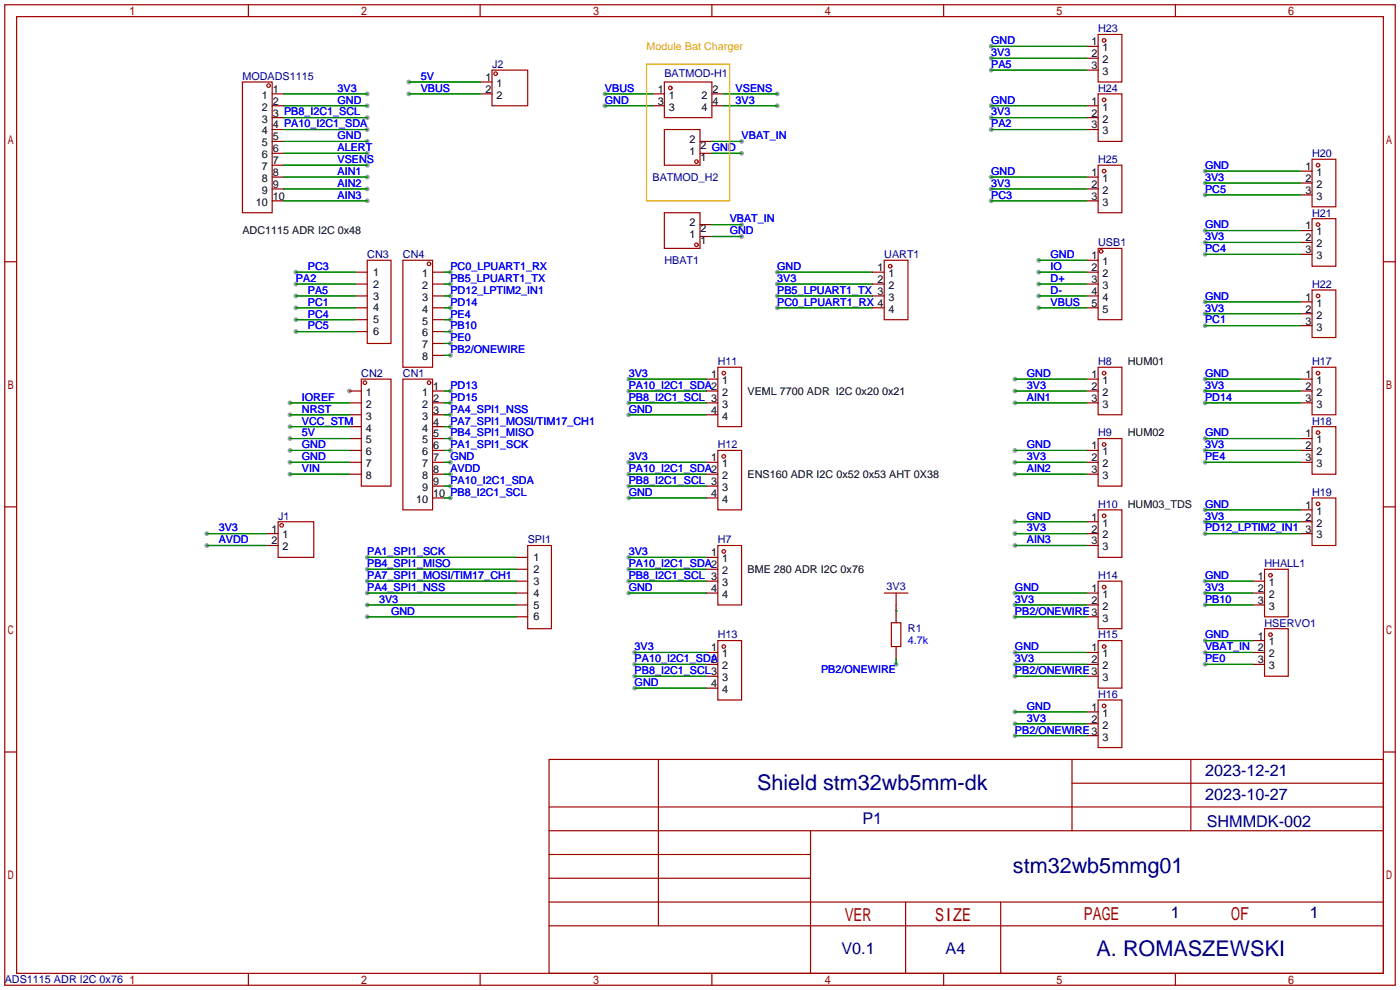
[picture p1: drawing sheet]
<svg xmlns="http://www.w3.org/2000/svg" width="299mm" height="212mm" viewBox="0 0 299 212" stroke-linecap="round" stroke-linejoin="round" font-family="sans-serif">
<g fill="#999">
<circle cx="74.7" cy="83.6" r=".51"/>
<circle cx="96.3" cy="83.6" r=".51"/>
<circle cx="96.3" cy="86.1" r=".51"/>
<circle cx="96.3" cy="88.6" r=".51"/>
<circle cx="96.3" cy="91.2" r=".51"/>
<circle cx="96.3" cy="93.7" r=".51"/>
<circle cx="96.3" cy="96.3" r=".51"/>
<circle cx="96.3" cy="98.8" r=".51"/>
<circle cx="96.3" cy="101.3" r=".51"/>
<circle cx="96.3" cy="103.9" r=".51"/>
<circle cx="96.3" cy="106.4" r=".51"/>
<circle cx="96.3" cy="58.2" r=".51"/>
<circle cx="96.3" cy="60.7" r=".51"/>
<circle cx="96.3" cy="63.2" r=".51"/>
<circle cx="96.3" cy="65.8" r=".51"/>
<circle cx="96.3" cy="68.3" r=".51"/>
<circle cx="96.3" cy="70.9" r=".51"/>
<circle cx="96.3" cy="73.4" r=".51"/>
<circle cx="96.3" cy="75.9" r=".51"/>
<circle cx="63.2" cy="58.2" r=".51"/>
<circle cx="63.2" cy="60.7" r=".51"/>
<circle cx="63.2" cy="63.2" r=".51"/>
<circle cx="63.2" cy="65.8" r=".51"/>
<circle cx="63.2" cy="68.3" r=".51"/>
<circle cx="63.2" cy="70.9" r=".51"/>
<circle cx="62" cy="86.1" r=".51"/>
<circle cx="62" cy="88.6" r=".51"/>
<circle cx="62" cy="91.2" r=".51"/>
<circle cx="62" cy="93.7" r=".51"/>
<circle cx="62" cy="96.3" r=".51"/>
<circle cx="62" cy="98.8" r=".51"/>
<circle cx="62" cy="101.3" r=".51"/>
<circle cx="166.1" cy="22.6" r=".51"/>
<circle cx="129.3" cy="20.1" r=".51"/>
<circle cx="166.1" cy="20.1" r=".51"/>
<circle cx="158.5" cy="30.2" r=".51"/>
<circle cx="129.3" cy="22.6" r=".51"/>
<circle cx="158.5" cy="32.8" r=".51"/>
<circle cx="134.4" cy="81" r=".51"/>
<circle cx="134.4" cy="83.6" r=".51"/>
<circle cx="134.4" cy="86.1" r=".51"/>
<circle cx="134.4" cy="88.6" r=".51"/>
<circle cx="134.4" cy="98.8" r=".51"/>
<circle cx="134.4" cy="101.3" r=".51"/>
<circle cx="134.4" cy="103.9" r=".51"/>
<circle cx="134.4" cy="106.4" r=".51"/>
<circle cx="216.9" cy="81" r=".51"/>
<circle cx="216.9" cy="83.6" r=".51"/>
<circle cx="216.9" cy="86.1" r=".51"/>
<circle cx="216.9" cy="96.3" r=".51"/>
<circle cx="216.9" cy="98.8" r=".51"/>
<circle cx="216.9" cy="101.3" r=".51"/>
<circle cx="216.9" cy="114" r=".51"/>
<circle cx="216.9" cy="116.6" r=".51"/>
<circle cx="134.4" cy="119.1" r=".51"/>
<circle cx="134.4" cy="121.7" r=".51"/>
<circle cx="134.4" cy="124.2" r=".51"/>
<circle cx="134.4" cy="126.7" r=".51"/>
<circle cx="135.6" cy="139.4" r=".51"/>
<circle cx="135.6" cy="142" r=".51"/>
<circle cx="135.6" cy="144.5" r=".51"/>
<circle cx="135.6" cy="147.1" r=".51"/>
<circle cx="78.5" cy="20.1" r=".51"/>
<circle cx="78.5" cy="22.6" r=".51"/>
<circle cx="78.5" cy="27.7" r=".51"/>
<circle cx="78.5" cy="25.1" r=".51"/>
<circle cx="78.5" cy="30.2" r=".51"/>
<circle cx="78.5" cy="35.3" r=".51"/>
<circle cx="78.5" cy="37.8" r=".51"/>
<circle cx="78.5" cy="40.4" r=".51"/>
<circle cx="78.5" cy="42.9" r=".51"/>
<circle cx="78.5" cy="32.8" r=".51"/>
<circle cx="222" cy="55.6" r=".51"/>
<circle cx="222" cy="65.8" r=".51"/>
<circle cx="222" cy="63.2" r=".51"/>
<circle cx="222" cy="60.7" r=".51"/>
<circle cx="222" cy="58.2" r=".51"/>
<circle cx="216.9" cy="126.7" r=".51"/>
<circle cx="216.9" cy="129.3" r=".51"/>
<circle cx="216.9" cy="131.8" r=".51"/>
<circle cx="216.9" cy="139.4" r=".51"/>
<circle cx="216.9" cy="142" r=".51"/>
<circle cx="216.9" cy="144.5" r=".51"/>
<circle cx="216.9" cy="152.1" r=".51"/>
<circle cx="216.9" cy="154.7" r=".51"/>
<circle cx="216.9" cy="157.2" r=".51"/>
<circle cx="191.5" cy="142" r=".51"/>
<circle cx="257.6" cy="81" r=".51"/>
<circle cx="257.6" cy="83.6" r=".51"/>
<circle cx="257.6" cy="86.1" r=".51"/>
<circle cx="257.6" cy="93.7" r=".51"/>
<circle cx="257.6" cy="96.3" r=".51"/>
<circle cx="257.6" cy="98.8" r=".51"/>
<circle cx="257.6" cy="109" r=".51"/>
<circle cx="257.6" cy="111.5" r=".51"/>
<circle cx="257.6" cy="114" r=".51"/>
<circle cx="158.5" cy="48" r=".51"/>
<circle cx="158.5" cy="50.5" r=".51"/>
<circle cx="44.2" cy="116.6" r=".51"/>
<circle cx="44.2" cy="114" r=".51"/>
<circle cx="257.6" cy="124.2" r=".51"/>
<circle cx="257.6" cy="126.7" r=".51"/>
<circle cx="257.6" cy="129.3" r=".51"/>
<circle cx="257.6" cy="136.9" r=".51"/>
<circle cx="257.6" cy="139.4" r=".51"/>
<circle cx="257.6" cy="142" r=".51"/>
<circle cx="166.1" cy="65.8" r=".51"/>
<circle cx="166.1" cy="63.2" r=".51"/>
<circle cx="166.1" cy="58.2" r=".51"/>
<circle cx="166.1" cy="60.7" r=".51"/>
<circle cx="78.5" cy="119.1" r=".51"/>
<circle cx="78.5" cy="121.7" r=".51"/>
<circle cx="78.5" cy="124.2" r=".51"/>
<circle cx="78.5" cy="126.7" r=".51"/>
<circle cx="78.5" cy="131.8" r=".51"/>
<circle cx="78.5" cy="129.3" r=".51"/>
<circle cx="216.9" cy="111.5" r=".51"/>
<circle cx="257.6" cy="36.6" r=".51"/>
<circle cx="257.6" cy="39.1" r=".51"/>
<circle cx="257.6" cy="41.7" r=".51"/>
<circle cx="257.6" cy="49.3" r=".51"/>
<circle cx="257.6" cy="51.8" r=".51"/>
<circle cx="257.6" cy="54.4" r=".51"/>
<circle cx="257.6" cy="64.5" r=".51"/>
<circle cx="257.6" cy="67.1" r=".51"/>
<circle cx="257.6" cy="69.6" r=".51"/>
<circle cx="211.8" cy="9.9" r=".51"/>
<circle cx="211.8" cy="12.4" r=".51"/>
<circle cx="211.8" cy="15" r=".51"/>
<circle cx="211.8" cy="22.6" r=".51"/>
<circle cx="211.8" cy="25.1" r=".51"/>
<circle cx="211.8" cy="27.7" r=".51"/>
<circle cx="211.8" cy="37.8" r=".51"/>
<circle cx="211.8" cy="40.4" r=".51"/>
<circle cx="211.8" cy="42.9" r=".51"/>
<circle cx="87.4" cy="17.5" r=".51"/>
<circle cx="87.4" cy="20.1" r=".51"/>
</g>
<g fill="none" stroke="#a10000" stroke-width=".25">
<path d="M1 1h297.2v209.6h-297.2zM3.6 3.6h292.1v204.4h-292.1zM51.8 17.5h6.4v28h-6.4zM53.1 1v2.6M102.6 1v2.6M105.2 15h7.6v7.6h-7.6zM142 17.5h10.1v7.6h-10.1zM152.1 1v2.6M201.7 1v2.6M234.7 7.4h5.1v10.1h-5.1zM251.2 1v2.6M142 27.7h7.6v7.6h-7.6z"/>
<path d="M234.7 20.1h5.1v10.1h-5.1zM234.7 35.3h5.1v10.2h-5.1zM280.4 34h5.1v10.2h-5.1zM1 55.9h2.6M78.5 55.6h5.1v17.8h-5.1zM86.1 55.6h6.4v22.9h-6.4zM142 45.5h7.6v7.6h-7.6zM189 55.6h5.1v12.7h-5.1zM234.7 53.1h5.1v15.2h-5.1zM280.4 46.7h5.1v10.2h-5.1zM295.7 55.9h2.5M153.4 78.5h5.1v12.7h-5.1z"/>
<path d="M234.7 78.5h5.1v10.1h-5.1zM280.4 78.5h5.1v10.1h-5.1zM280.4 62h5.1v10.1h-5.1zM77.2 81h6.4v22.9h-6.4zM86.1 81h6.4v28h-6.4zM153.4 96.3h5.1v12.7h-5.1zM234.7 93.7h5.1v10.2h-5.1zM280.4 91.2h5.1v10.1h-5.1zM1 108.3h2.6M59.4 111.5h7.7v7.6h-7.7zM112.8 116.6h5.1v17.8h-5.1zM153.4 116.6h5.1v12.7h-5.1z"/>
<path d="M234.7 109h5.1v10.1h-5.1zM280.4 106.4h5.1v10.2h-5.1zM295.7 108.3h2.5M153.4 136.9h5.1v12.7h-5.1zM189 126.7h5.1M190.5 133.1h2v5.1h-2zM191.5 126.7v2.6M234.7 124.2h5.1v10.2h-5.1zM234.7 136.9h5.1v10.2h-5.1zM270.3 121.7h5v10.1h-5zM270.3 134.4h5v10.1h-5zM234.7 149.6h5.1v10.2h-5.1z"/>
<path d="M1 160.7h2.6M117.3 162.3h178.4v45.7h-178.4zM117.3 177.5h178.4M117.3 172.5h178.4M140.7 162.3v35.6M173.2 177.5v30.5M229.1 162.3v15.2M229.1 167.4h66.6M254.5 162.3v15.2M295.7 160.7h2.5M117.3 182.6h55.9M117.3 197.9h178.4"/>
<path d="M117.3 192.8h178.4M117.3 187.7h55.9M193.5 192.8v15.2M213.9 192.8v15.2M53.1 208v2.6M102.6 208v2.6M152.1 208v2.6M201.7 208v2.6M251.2 208v2.6"/>
<circle cx="57.4" cy="18.3" r=".38"/>
<circle cx="105.9" cy="15.7" r=".38"/>
<circle cx="143.3" cy="18.8" r=".38"/>
<circle cx="236" cy="8.6" r=".38"/>
<circle cx="148.8" cy="34.5" r=".38"/>
<circle cx="236" cy="36.6" r=".38"/>
<circle cx="236" cy="21.3" r=".38"/>
<circle cx="281.7" cy="35.3" r=".38"/>
<circle cx="91.7" cy="56.4" r=".38"/>
<circle cx="148.8" cy="52.3" r=".38"/>
<circle cx="190.2" cy="56.9" r=".38"/>
<circle cx="235.3" cy="53.7" r=".38"/>
<circle cx="281.7" cy="48" r=".38"/>
<circle cx="154.7" cy="79.8" r=".38"/>
<circle cx="236" cy="79.8" r=".38"/>
<circle cx="281.7" cy="79.8" r=".38"/>
<circle cx="281.7" cy="63.2" r=".38"/>
<circle cx="78" cy="81.8" r=".38"/>
<circle cx="91.7" cy="81.8" r=".38"/>
<circle cx="154.7" cy="97.5" r=".38"/>
<circle cx="236" cy="95" r=".38"/>
<circle cx="281.7" cy="92.5" r=".38"/>
<circle cx="60.2" cy="112.3" r=".38"/>
<circle cx="154.7" cy="117.9" r=".38"/>
<circle cx="236" cy="110.2" r=".38"/>
<circle cx="281.7" cy="107.7" r=".38"/>
<circle cx="154.7" cy="138.2" r=".38"/>
<circle cx="236" cy="125.5" r=".38"/>
<circle cx="236" cy="138.2" r=".38"/>
<circle cx="271.5" cy="122.9" r=".38"/>
<circle cx="271.5" cy="135.6" r=".38"/>
<circle cx="236" cy="150.9" r=".38"/>
</g>
<g fill="none" stroke="#870000" stroke-width=".25">
<path d="M102.6 17.5h2.6M232.2 9.9h2.5M232.2 12.4h2.5M232.2 15h2.5M58.2 20.1h2.5M58.2 22.6h2.5M58.2 32.8h2.5M58.2 30.2h2.5M58.2 25.1h2.5M58.2 27.7h2.5M58.2 35.3h2.5M58.2 37.8h2.5"/>
<path d="M102.6 20.1h2.6M139.4 20.1h2.6M139.4 22.6h2.6M149.6 32.8h2.5M149.6 30.2h2.5M152.1 20.1h2.6M152.1 22.6h2.6M232.2 22.6h2.5M232.2 25.1h2.5M232.2 27.7h2.5M232.2 37.8h2.5M277.9 36.6h2.5"/>
<path d="M277.9 39.1h2.5M58.2 40.4h2.5M58.2 42.9h2.5M75.9 58.2h2.6M92.5 58.2h2.5M149.6 50.5h2.5M149.6 48h2.5M186.4 58.2h2.6M232.2 58.2h2.5M232.2 40.4h2.5M232.2 42.9h2.5M232.2 55.6h2.5"/>
<path d="M277.9 41.7h2.5M277.9 49.3h2.5M277.9 51.8h2.5M277.9 54.4h2.5M75.9 60.7h2.6M75.9 63.2h2.6M75.9 65.8h2.6M75.9 68.3h2.6M75.9 70.9h2.6M92.5 60.7h2.5M92.5 63.2h2.5M92.5 65.8h2.5"/>
<path d="M92.5 68.3h2.5M92.5 70.9h2.5M92.5 73.4h2.5M92.5 75.9h2.5M186.4 60.7h2.6M186.4 63.2h2.6M186.4 65.8h2.6M232.2 60.7h2.5M232.2 63.2h2.5M232.2 65.8h2.5M277.9 64.5h2.5M277.9 67.1h2.5"/>
<path d="M277.9 69.6h2.5M74.7 83.6h2.5M74.7 86.1h2.5M74.7 88.6h2.5M74.7 91.2h2.5M74.7 93.7h2.5M74.7 96.3h2.5M74.7 98.8h2.5M92.5 83.6h2.5M92.5 86.1h2.5M92.5 88.6h2.5M92.5 91.2h2.5"/>
<path d="M92.5 93.7h2.5M92.5 96.3h2.5M92.5 98.8h2.5M150.9 83.6h2.5M150.9 86.1h2.5M150.9 88.6h2.5M150.9 98.8h2.5M150.9 81h2.5M232.2 83.6h2.5M232.2 86.1h2.5M232.2 96.3h2.5M232.2 98.8h2.5"/>
<path d="M232.2 81h2.5M277.9 83.6h2.5M277.9 86.1h2.5M277.9 93.7h2.5M277.9 96.3h2.5M277.9 98.8h2.5M277.9 81h2.5M56.9 114h2.5M56.9 116.6h2.5M74.7 101.3h2.5M92.5 101.3h2.5M92.5 103.9h2.5"/>
<path d="M92.5 106.4h2.5M110.2 119.1h2.6M150.9 101.3h2.5M150.9 103.9h2.5M150.9 106.4h2.5M150.9 119.1h2.5M232.2 101.3h2.5M232.2 111.5h2.5M232.2 114h2.5M232.2 116.6h2.5M277.9 111.5h2.5M277.9 114h2.5"/>
<path d="M277.9 109h2.5M110.2 121.7h2.6M110.2 124.2h2.6M110.2 126.7h2.6M110.2 129.3h2.6M110.2 131.8h2.6M150.9 121.7h2.5M150.9 124.2h2.5M150.9 126.7h2.5M150.9 139.4h2.5M191.5 129.3v3.8M191.5 138.2v2.5"/>
<path d="M232.2 126.7h2.5M232.2 139.4h2.5M232.2 129.3h2.5M232.2 131.8h2.5M267.7 124.2h2.6M267.7 126.7h2.6M267.7 139.4h2.6M267.7 129.3h2.6M267.7 136.9h2.6M150.9 142h2.5M150.9 144.5h2.5M150.9 147.1h2.5"/>
<path d="M232.2 142h2.5M232.2 144.5h2.5M232.2 152.1h2.5M232.2 154.7h2.5M232.2 157.2h2.5M267.7 142h2.6"/>
</g>
<g fill="none" stroke="#008700" stroke-width=".25">
<path d="M87.4 17.5h15.2M211.8 9.9h20.4M211.8 12.4h20.4M211.8 15h20.4M60.7 22.6h17.8M60.7 20.1h17.8M60.7 30.2h17.8M60.7 32.8h17.8M60.7 27.7h17.8M60.7 25.1h17.8M60.7 35.3h17.8M60.7 37.8h17.8"/>
<path d="M87.4 20.1h15.2M129.3 22.6h10.1M129.3 20.1h10.1M152.1 30.2h6.4M152.1 32.8h6.4M154.7 22.6h11.4M154.7 20.1h11.4M211.8 22.6h20.4M211.8 27.7h20.4M211.8 25.1h20.4M211.8 37.8h20.4M257.6 36.6h20.3"/>
<path d="M257.6 39.1h20.3M60.7 40.4h17.8M60.7 42.9h17.8M63.2 58.2h12.7M95 58.2h1.3M152.1 48h6.4M152.1 50.5h6.4M166.1 58.2h20.3M211.8 40.4h20.4M211.8 42.9h20.4M222 58.2h10.2M222 55.6h10.2"/>
<path d="M257.6 41.7h20.3M257.6 49.3h20.3M257.6 51.8h20.3M257.6 54.4h20.3M63.2 60.7h12.7M63.2 63.2h12.7M63.2 65.8h12.7M63.2 68.3h12.7M63.2 70.9h12.7M95 60.7h1.3M95 63.2h1.3M95 65.8h1.3"/>
<path d="M95 68.3h1.3M95 70.9h1.3M95 73.4h1.3M95 75.9h1.3M166.1 60.7h20.3M166.1 63.2h20.3M166.1 65.8h20.3M222 60.7h10.2M222 63.2h10.2M222 65.8h10.2M257.6 64.5h20.3M257.6 67.1h20.3"/>
<path d="M257.6 69.6h20.3M62 86.1h12.7M62 88.6h12.7M62 91.2h12.7M62 93.7h12.7M62 96.3h12.7M62 98.8h12.7M95 83.6h1.3M95 86.1h1.3M95 88.6h1.3M95 91.2h1.3M95 93.7h1.3"/>
<path d="M95 96.3h1.3M95 98.8h1.3M134.4 83.6h16.5M134.4 86.1h16.5M134.4 88.6h16.5M134.4 98.8h16.5M134.4 81h16.5M216.9 83.6h15.3M216.9 86.1h15.3M216.9 96.3h15.3M216.9 98.8h15.3M216.9 81h15.3"/>
<path d="M257.6 83.6h20.3M257.6 86.1h20.3M257.6 93.7h20.3M257.6 96.3h20.3M257.6 98.8h20.3M257.6 81h20.3M44.2 114h12.7M44.2 116.6h12.7M62 101.3h12.7M78.5 119.1h31.7M95 101.3h1.3M95 103.9h1.3"/>
<path d="M95 106.4h1.3M134.4 101.3h16.5M134.4 103.9h16.5M134.4 106.4h16.5M134.4 119.1h16.5M216.9 101.3h15.3M216.9 114h15.3M216.9 116.6h15.3M216.9 111.5h15.3M257.6 114h20.3M257.6 109h20.3M257.6 111.5h20.3"/>
<path d="M78.5 121.7h31.7M78.5 124.2h31.7M78.5 126.7h31.7M78.5 129.3h31.7M78.5 131.8h31.7M134.4 121.7h16.5M134.4 124.2h16.5M134.4 126.7h16.5M135.6 139.4h15.3M191.5 130.6h.1M216.9 126.7h15.3M216.9 139.4h15.3"/>
<path d="M216.9 129.3h15.3M216.9 131.8h15.3M257.6 124.2h10.1M257.6 126.7h10.1M257.6 139.4h10.1M257.6 129.3h10.1M257.6 136.9h10.1M135.6 142h15.3M135.6 144.5h15.3M135.6 147.1h15.3M191.5 140.7v1.3M216.9 142h15.3"/>
<path d="M216.9 144.5h15.3M216.9 152.1h15.3M216.9 154.7h15.3M216.9 157.2h15.3M257.6 142h10.1"/>
</g>
<path d="M138.2 13.7h17.8v29.2h-17.8z" fill="none" stroke="#fc0" stroke-width=".25"/>
<g font-size="4.6" fill="#000080">
<text x="161.8" y="168.8">Shield stm32wb5mm-dk</text>
<text x="216.5" y="186.6">stm32wb5mmg01</text>
<text x="234.4" y="204.3">A. ROMASZEWSKI</text>
</g>
<g font-size="3.8" fill="#a00000">
<text x="180.5" y="196.9">VER</text>
<text x="199.9" y="196.9">SIZE</text>
<text x="231.6" y="196.6">PAGE</text>
<text x="263.1" y="196.6">OF</text>
</g>
<g font-size="3.5" fill="#000080">
<text x="257.6" y="165.9">2023-12-21</text>
<text x="257.6" y="171">2023-10-27</text>
<text x="184.3" y="176">P1</text>
<text x="257.9" y="176.8">SHMMDK-002</text>
<text x="250.2" y="196.1">1</text>
<text x="280" y="196.1">1</text>
<text x="179.8" y="204">V0.1</text>
<text x="202.1" y="204">A4</text>
</g>
<text font-size="2.3" fill="#fc0" x="138.2" y="10.7">Module Bat Charger</text>
<g font-size="2.3" fill="#00f">
<text x="211.8" y="9.4">GND</text>
<text x="211.8" y="12">3V3</text>
<text x="89.9" y="17.1">5V</text>
<text x="211.8" y="14.5">PA5</text>
<text x="72.1" y="22.1">GND</text>
<text x="72.1" y="19.6">3V3</text>
<text x="89.9" y="19.6">VBUS</text>
<text x="129.3" y="19.6">VBUS</text>
<text x="129.3" y="22.1">GND</text>
<text x="157.2" y="22.1">3V3</text>
<text x="157.2" y="19.6">VSENS</text>
<text x="211.8" y="22.1">GND</text>
<text x="72.1" y="29.8">GND</text>
<text x="158.5" y="29.8">VBAT_IN</text>
<text x="211.8" y="24.7">3V3</text>
<text x="211.8" y="27.2">PA2</text>
<text x="72.1" y="32.3">ALERT</text>
<text x="72.1" y="34.8">VSENS</text>
<text x="72.1" y="37.4">AIN1</text>
<text x="72.1" y="39.9">AIN2</text>
<text x="211.8" y="37.4">GND</text>
<text x="211.8" y="39.9">3V3</text>
<text x="257.6" y="36.1">GND</text>
<text x="257.6" y="38.7">3V3</text>
<text x="257.6" y="41.2">PC5</text>
<text x="72.1" y="42.5">AIN3</text>
<text x="156" y="47.5">VBAT_IN</text>
<text x="211.8" y="42.5">PC3</text>
<text x="156" y="50.1">GND</text>
<text x="257.6" y="48.8">GND</text>
<text x="257.6" y="51.4">3V3</text>
<text x="257.6" y="53.9">PC4</text>
<text x="65.8" y="57.7">PC3</text>
<text x="96.3" y="57.7">PC0_LPUART1_RX</text>
<text x="166.1" y="57.7">GND</text>
<text x="224.5" y="55.2">GND</text>
<text x="224.5" y="57.7">IO</text>
<text x="63.2" y="60.2">PA2</text>
<text x="65.8" y="62.8">PA5</text>
<text x="65.8" y="65.3">PC1</text>
<text x="96.3" y="60.2">PB5_LPUART1_TX</text>
<text x="96.3" y="62.8">PD12_LPTIM2_IN1</text>
<text x="96.3" y="65.3">PD14</text>
<text x="166.1" y="65.3">PC0_LPUART1_RX 4</text>
<text x="166.1" y="62.8">PB5_LPUART1_TX 3</text>
<text x="166.1" y="60.2">3V3</text>
<text x="224.5" y="65.3">VBUS</text>
<text x="224.5" y="62.8">D-</text>
<text x="224.5" y="60.2">D+</text>
<text x="257.6" y="64.1">GND</text>
<text x="65.8" y="67.9">PC4</text>
<text x="65.8" y="70.4">PC5</text>
<text x="96.3" y="67.9">PE4</text>
<text x="96.3" y="70.4">PB10</text>
<text x="257.6" y="66.6">3V3</text>
<text x="257.6" y="69.1">PC1</text>
<text x="96.3" y="72.9">PE0</text>
<text x="96.3" y="75.5">PB2/ONEWIRE</text>
<text x="96.3" y="83.1">PD13</text>
<text x="134.4" y="80.6">3V3</text>
<text x="134.4" y="83.1">PA10_I2C1_SDA2</text>
<text x="219.5" y="80.6">GND</text>
<text x="219.5" y="83.1">3V3</text>
<text x="257.6" y="80.6">GND</text>
<text x="257.6" y="83.1">3V3</text>
<text x="64.5" y="85.6">IOREF</text>
<text x="64.5" y="88.2">NRST</text>
<text x="96.3" y="85.6">PD15</text>
<text x="96.3" y="88.2">PA4_SPI1_NSS</text>
<text x="134.4" y="85.6">PB8_I2C1_SCL 3</text>
<text x="134.4" y="88.2">GND</text>
<text x="219.5" y="85.6">AIN1</text>
<text x="257.6" y="85.6">PD14</text>
<text x="64.5" y="90.7">VCC_STM</text>
<text x="64.5" y="93.3">5V</text>
<text x="64.5" y="95.8">GND</text>
<text x="96.3" y="90.7">PA7_SPI1_MOSI/TIM17_CH1</text>
<text x="96.3" y="93.3">PB4_SPI1_MISO</text>
<text x="96.3" y="95.8">PA1_SPI1_SCK</text>
<text x="219.5" y="95.8">GND</text>
<text x="257.6" y="93.3">GND</text>
<text x="257.6" y="95.8">3V3</text>
<text x="64.5" y="98.3">GND</text>
<text x="64.5" y="100.9">VIN</text>
<text x="96.3" y="98.3">GND</text>
<text x="96.3" y="100.9">AVDD</text>
<text x="134.4" y="98.3">3V3</text>
<text x="134.4" y="100.9">PA10_I2C1_SDA2</text>
<text x="219.5" y="98.3">3V3</text>
<text x="219.5" y="100.9">AIN2</text>
<text x="257.6" y="98.3">PE4</text>
<text x="96.3" y="103.4">PA10_I2C1_SDA</text>
<text x="134.4" y="103.4">PB8_I2C1_SCL 3</text>
<text x="134.4" y="106">GND</text>
<text x="46.7" y="113.6">3V3</text>
<text x="219.5" y="113.6">3V3</text>
<text x="219.5" y="111">GND</text>
<text x="257.6" y="108.5">GND</text>
<text x="257.6" y="111">3V3</text>
<text x="257.6" y="113.6">PD12_LPTIM2_IN1</text>
<text x="46.7" y="116.1">AVDD</text>
<text x="78.5" y="118.7">PA1_SPI1_SCK</text>
<text x="134.4" y="118.7">3V3</text>
<text x="219.5" y="116.1">AIN3</text>
<text x="78.5" y="121.2">PB4_SPI1_MISO</text>
<text x="78.5" y="123.7">PA7_SPI1_MOSI/TIM17_CH1</text>
<text x="134.4" y="121.2">PA10_I2C1_SDA2</text>
<text x="134.4" y="123.7">PB8_I2C1_SCL 3</text>
<text x="257.6" y="123.7">GND</text>
<text x="78.5" y="126.3">PA4_SPI1_NSS</text>
<text x="81" y="128.8">3V3</text>
<text x="83.6" y="131.4">GND</text>
<text x="134.4" y="126.3">GND</text>
<text x="216.9" y="126.3">GND</text>
<text x="216.9" y="128.8">3V3</text>
<text x="216.9" y="131.4">PB2/ONEWIRE3</text>
<text x="257.6" y="126.3">3V3</text>
<text x="257.6" y="128.8">PB10</text>
<text x="194.1" y="137.7">4.7k</text>
<text x="257.6" y="136.4">GND</text>
<text x="135.6" y="139">3V3</text>
<text x="135.6" y="141.5">PA10_I2C1_SDA</text>
<text x="175.5" y="143.8">PB2/ONEWIRE</text>
<text x="216.9" y="139">GND</text>
<text x="216.9" y="141.5">3V3</text>
<text x="257.6" y="139">VBAT_IN</text>
<text x="257.6" y="141.5">PE0</text>
<text x="135.6" y="144.1">PB8_I2C1_SCL3</text>
<text x="135.6" y="146.6">GND</text>
<text x="216.9" y="144.1">PB2/ONEWIRE3</text>
<text x="219.5" y="151.7">GND</text>
<text x="219.5" y="154.2">3V3</text>
<text x="216.9" y="156.8">PB2/ONEWIRE3</text>
</g>
<g font-size="2.3">
<text x="233.3" y="9.7">1</text>
<text x="235.6" y="10.9">1</text>
<text x="103.7" y="17.3">1</text>
<text x="233.3" y="12.2">2</text>
<text x="233.3" y="14.8">3</text>
<text x="235.6" y="13.5">2</text>
<text x="235.6" y="16">3</text>
<text x="55.9" y="21.1">1</text>
<text x="55.9" y="23.6">2</text>
<text x="58.3" y="19.8">1</text>
<text x="58.3" y="22.4">2</text>
<text x="103.7" y="19.8">2</text>
<text x="106.1" y="18.6">1</text>
<text x="106.1" y="21.1">2</text>
<text x="140.6" y="19.8">1</text>
<text x="140.6" y="22.4">3</text>
<text x="142.9" y="21.1">1</text>
<text x="142.9" y="23.6">3</text>
<text x="149.9" y="21.1">2</text>
<text x="149.9" y="23.6">4</text>
<text x="152.3" y="19.8">2</text>
<text x="152.3" y="22.4">4</text>
<text x="233.3" y="22.4">1</text>
<text x="235.6" y="23.6">1</text>
<text x="55.9" y="26.2">3</text>
<text x="55.9" y="28.7">4</text>
<text x="58.3" y="24.9">3 PB8_I2C1_SCL</text>
<text x="58.3" y="27.5">4 PA10_I2C1_SDA</text>
<text x="58.3" y="30">5</text>
<text x="233.3" y="24.9">2</text>
<text x="233.3" y="27.5">3</text>
<text x="235.6" y="26.2">2</text>
<text x="235.6" y="28.7">3</text>
<text x="55.9" y="31.3">5</text>
<text x="55.9" y="33.8">6</text>
<text x="58.3" y="32.5">6</text>
<text x="58.3" y="35.1">7</text>
<text x="147.4" y="33.1">1</text>
<text x="147.4" y="30.6">2</text>
<text x="149.7" y="34.4">1</text>
<text x="149.7" y="31.8">2 GND</text>
<text x="55.9" y="36.3">7</text>
<text x="55.9" y="38.9">8</text>
<text x="55.9" y="41.4">9</text>
<text x="58.3" y="37.6">8</text>
<text x="58.3" y="40.2">9</text>
<text x="233.3" y="37.6">1</text>
<text x="233.3" y="40.2">2</text>
<text x="235.6" y="38.9">1</text>
<text x="235.6" y="41.4">2</text>
<text x="279" y="36.3">1</text>
<text x="279" y="38.9">2</text>
<text x="279" y="41.4">3</text>
<text x="281.4" y="37.6">1</text>
<text x="281.4" y="40.2">2</text>
<text x="54.7" y="44">10</text>
<text x="58.3" y="42.7">10</text>
<text x="233.3" y="42.7">3</text>
<text x="235.6" y="44">3</text>
<text x="281.4" y="42.7">3</text>
<text x="51.8" y="50.1">ADC1115 ADR I2C 0x48</text>
<text x="147.4" y="50.9">1</text>
<text x="147.4" y="48.4">2</text>
<text x="149.7" y="52.2">1</text>
<text x="149.7" y="49.6">2</text>
<text x="279" y="49">1</text>
<text x="279" y="51.6">2</text>
<text x="281.4" y="50.3">1</text>
<text x="281.4" y="52.9">2</text>
<text x="79.8" y="59">1</text>
<text x="90.2" y="59.2">1</text>
<text x="187.6" y="57.9">1</text>
<text x="189.9" y="59.2">1</text>
<text x="233.3" y="55.4">1</text>
<text x="233.3" y="57.9">2</text>
<text x="235.6" y="56.7">1</text>
<text x="235.6" y="59.2">2</text>
<text x="279" y="54.1">3</text>
<text x="281.4" y="55.4">3</text>
<text x="79.8" y="61.5">2</text>
<text x="79.8" y="64">3</text>
<text x="90.2" y="61.7">2</text>
<text x="90.2" y="64.3">3</text>
<text x="187.6" y="60.5">2</text>
<text x="189.9" y="61.7">2</text>
<text x="189.9" y="64.3">3</text>
<text x="233.3" y="60.5">3</text>
<text x="233.3" y="63">4</text>
<text x="233.3" y="65.6">5</text>
<text x="235.6" y="61.7">3</text>
<text x="235.6" y="64.3">4</text>
<text x="279" y="64.3">1</text>
<text x="281.4" y="65.6">1</text>
<text x="79.8" y="66.6">4</text>
<text x="79.8" y="69.1">5</text>
<text x="79.8" y="71.7">6</text>
<text x="90.2" y="66.8">4</text>
<text x="90.2" y="69.4">5</text>
<text x="90.2" y="71.9">6</text>
<text x="189.9" y="66.8">4</text>
<text x="235.6" y="66.8">5</text>
<text x="279" y="66.8">2</text>
<text x="279" y="69.4">3</text>
<text x="281.4" y="68.1">2</text>
<text x="281.4" y="70.6">3</text>
<text x="90.2" y="74.4">7</text>
<text x="90.2" y="77">8</text>
<text x="92.6" y="83.3">1</text>
<text x="152" y="80.8">1</text>
<text x="154.4" y="82.1">1</text>
<text x="233.3" y="80.8">1</text>
<text x="233.3" y="83.3">2</text>
<text x="235.6" y="82.1">1</text>
<text x="241" y="78">HUM01</text>
<text x="279" y="80.8">1</text>
<text x="279" y="83.3">2</text>
<text x="281.4" y="82.1">1</text>
<text x="78.2" y="84.6">1</text>
<text x="78.2" y="87.1">2</text>
<text x="78.2" y="89.7">3</text>
<text x="90.2" y="84.6">1</text>
<text x="90.2" y="87.1">2</text>
<text x="90.2" y="89.7">3</text>
<text x="92.6" y="85.9">2</text>
<text x="92.6" y="88.4">3</text>
<text x="152" y="88.4">4</text>
<text x="154.4" y="84.6">2</text>
<text x="154.4" y="87.1">3</text>
<text x="154.4" y="89.7">4</text>
<text x="159.8" y="84.4">VEML 7700 ADR I2C 0x20 0x21</text>
<text x="233.3" y="85.9">3</text>
<text x="235.6" y="84.6">2</text>
<text x="235.6" y="87.1">3</text>
<text x="279" y="85.9">3</text>
<text x="281.4" y="84.6">2</text>
<text x="281.4" y="87.1">3</text>
<text x="78.2" y="92.2">4</text>
<text x="78.2" y="94.8">5</text>
<text x="90.2" y="92.2">4</text>
<text x="90.2" y="94.8">5</text>
<text x="92.6" y="91">4</text>
<text x="92.6" y="93.5">5</text>
<text x="241" y="93.3">HUM02</text>
<text x="279" y="93.5">1</text>
<text x="281.4" y="94.8">1</text>
<text x="78.2" y="97.3">6</text>
<text x="78.2" y="99.8">7</text>
<text x="90.2" y="97.3">6</text>
<text x="90.2" y="99.8">7</text>
<text x="92.6" y="96">6</text>
<text x="92.6" y="98.6">7</text>
<text x="92.6" y="101.1">8</text>
<text x="152" y="98.6">1</text>
<text x="154.4" y="99.8">1</text>
<text x="233.3" y="96">1</text>
<text x="233.3" y="98.6">2</text>
<text x="233.3" y="101.1">3</text>
<text x="235.6" y="97.3">1</text>
<text x="235.6" y="99.8">2</text>
<text x="279" y="96">2</text>
<text x="279" y="98.6">3</text>
<text x="281.4" y="97.3">2</text>
<text x="281.4" y="99.8">3</text>
<text x="78.2" y="102.4">8</text>
<text x="88.9" y="107.5">10</text>
<text x="90.2" y="102.4">8</text>
<text x="90.2" y="104.9">9</text>
<text x="92.6" y="103.7">9</text>
<text x="92.6" y="106.2">10 PB8_I2C1_SCL</text>
<text x="152" y="106.2">4</text>
<text x="154.4" y="102.4">2</text>
<text x="154.4" y="104.9">3</text>
<text x="154.4" y="107.5">4</text>
<text x="159.8" y="102.2">ENS160 ADR I2C 0x52 0x53 AHT 0X38</text>
<text x="235.6" y="102.4">3</text>
<text x="58" y="113.8">1</text>
<text x="233.3" y="111.3">1</text>
<text x="233.3" y="113.8">2</text>
<text x="235.6" y="112.5">1</text>
<text x="241" y="108.5">HUM03_TDS</text>
<text x="279" y="108.7">1</text>
<text x="279" y="111.3">2</text>
<text x="279" y="113.8">3</text>
<text x="281.4" y="110">1</text>
<text x="281.4" y="112.5">2</text>
<text x="58" y="116.4">2</text>
<text x="60.4" y="115.1">1</text>
<text x="60.4" y="117.6">2</text>
<text x="114" y="119.9">1</text>
<text x="152" y="118.9">1</text>
<text x="233.3" y="116.4">3</text>
<text x="235.6" y="115.1">2</text>
<text x="235.6" y="117.6">3</text>
<text x="281.4" y="115.1">3</text>
<text x="114" y="122.5">2</text>
<text x="114" y="125">3</text>
<text x="154.4" y="120.2">1</text>
<text x="154.4" y="122.7">2</text>
<text x="154.4" y="125.2">3</text>
<text x="159.8" y="122.5">BME 280 ADR I2C 0x76</text>
<text x="268.8" y="124">1</text>
<text x="271.2" y="125.2">1</text>
<text x="114" y="127.5">4</text>
<text x="114" y="130.1">5</text>
<text x="152" y="126.5">4</text>
<text x="154.4" y="127.8">4</text>
<text x="233.3" y="126.5">1</text>
<text x="233.3" y="129.1">2</text>
<text x="235.6" y="127.8">1</text>
<text x="235.6" y="130.3">2</text>
<text x="268.8" y="126.5">2</text>
<text x="268.8" y="129.1">3</text>
<text x="271.2" y="127.8">2</text>
<text x="271.2" y="130.3">3</text>
<text x="114" y="132.6">6</text>
<text x="235.6" y="132.9">3</text>
<text x="268.8" y="136.7">1</text>
<text x="271.2" y="137.9">1</text>
<text x="152" y="139.2">1</text>
<text x="152" y="141.8">2</text>
<text x="154.4" y="140.5">1</text>
<text x="154.4" y="143">2</text>
<text x="233.3" y="139.2">1</text>
<text x="233.3" y="141.8">2</text>
<text x="235.6" y="140.5">1</text>
<text x="235.6" y="143">2</text>
<text x="268.8" y="139.2">2</text>
<text x="268.8" y="141.8">3</text>
<text x="271.2" y="140.5">2</text>
<text x="271.2" y="143">3</text>
<text x="152" y="146.8">4</text>
<text x="154.4" y="145.6">3</text>
<text x="154.4" y="148.1">4</text>
<text x="235.6" y="145.6">3</text>
<text x="233.3" y="151.9">1</text>
<text x="233.3" y="154.5">2</text>
<text x="235.6" y="153.2">1</text>
<text x="235.6" y="155.7">2</text>
<text x="235.6" y="158.3">3</text>
</g>
<g font-size="2.3" fill="#000080">
<text x="234.7" y="6.9">H23</text>
<text x="51.8" y="17.1">MODADS1115</text>
<text x="105.2" y="14.5">J2</text>
<text x="142" y="16.5">BATMOD-H1</text>
<text x="234.7" y="19.6">H24</text>
<text x="234.7" y="34.8">H25</text>
<text x="280.4" y="33.6">H20</text>
<text x="139.4" y="38.7">BATMOD_H2</text>
<text x="280.4" y="46.3">H21</text>
<text x="234.7" y="52.6">USB1</text>
<text x="78.5" y="55.2">CN3</text>
<text x="86.1" y="55.2">CN4</text>
<text x="142" y="56.4">HBAT1</text>
<text x="189" y="55.2">UART1</text>
<text x="280.4" y="61.5">H22</text>
<text x="77.2" y="80.6">CN2</text>
<text x="86.1" y="80.6">CN1</text>
<text x="153.4" y="78">H11</text>
<text x="234.7" y="78">H8</text>
<text x="280.4" y="78">H17</text>
<text x="153.4" y="95.8">H12</text>
<text x="234.7" y="93.3">H9</text>
<text x="280.4" y="90.7">H18</text>
<text x="280.4" y="106">H19</text>
<text x="59.4" y="111">J1</text>
<text x="234.7" y="108.5">H10</text>
<text x="112.8" y="116.1">SPI1</text>
<text x="153.4" y="116.1">H7</text>
<text x="234.7" y="123.7">H14</text>
<text x="270.3" y="121.2">HHALL1</text>
<text x="189.5" y="126.2">3V3</text>
<text x="153.4" y="136.4">H13</text>
<text x="194.1" y="135.2">R1</text>
<text x="234.7" y="136.4">H15</text>
<text x="270.3" y="133.9">HSERVO1</text>
<text x="234.7" y="149.1">H16</text>
<text x="1" y="210.1">ADS1115 ADR I2C 0x76</text>
</g>
</svg>
